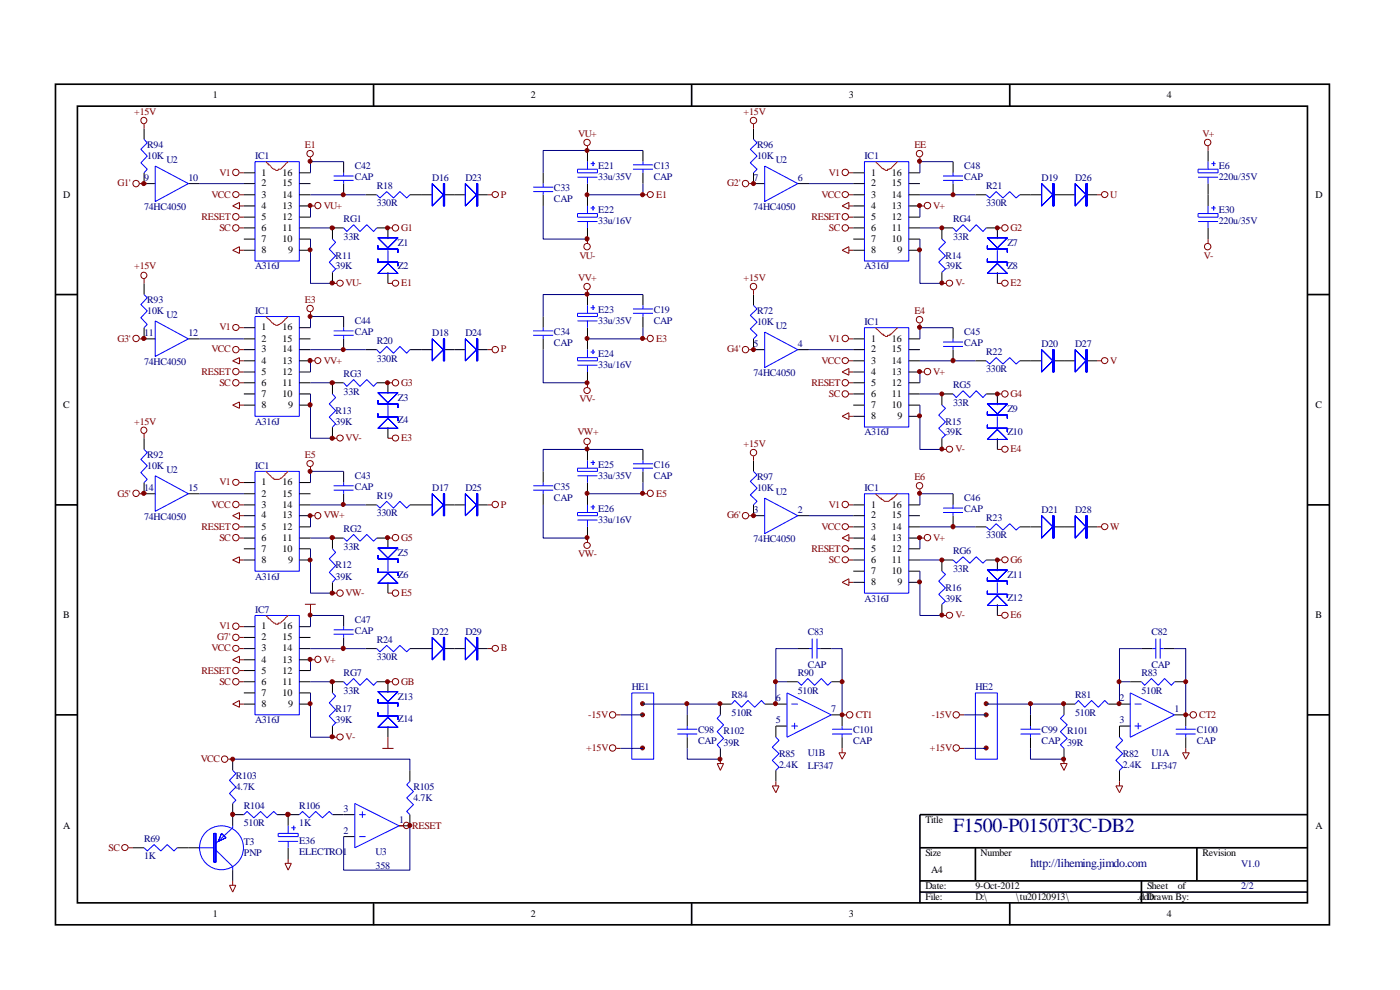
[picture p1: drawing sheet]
<svg xmlns="http://www.w3.org/2000/svg" width="297mm" height="210mm" viewBox="0 0 297 210" stroke-linecap="round" stroke-linejoin="round" font-family="sans-serif">
<g fill="none" stroke="#000" stroke-width=".35">
<path d="M11.8 17.9h270.2v178.3h-270.2zM79.2 17.9v4.6M146.7 17.9v4.6M214.2 17.9v4.6M16.4 22.5h261v169h-261zM11.8 62.5h4.6M277.5 62.5h4.6M11.8 107.1h4.6M277.5 107.1h4.6M11.8 151.6h4.6M277.5 151.6h4.6M195.2 179.8h82.3"/>
<path d="M206.9 179.8v7.1M253.9 179.8v7.1M277.5 172.8h-82.3v18.8M79.2 191.6v4.7M146.7 191.6v4.7M195.2 186.9h82.3M195.2 189.2h82.3M214.2 191.6v4.7M242.1 186.9v4.7"/>
</g>
<g fill="none" stroke="#00f" stroke-width=".21">
<path d="M30.6 29.5l.6 .8-1.3 1.4 1.3 1.4-1.3 1.4 1.3 1.4-.6 .8M32.9 35.2l7.1 3.7-7.1 3.9zM54.1 34.3h9.4v21.1h-9.4zM70.8 37.3h4.2M70.8 38.3h4.2M72.9 36.7v.6M72.9 38.3v.6M113.1 39.7h4.2M115.2 38.9v.8M122.5 35.9h4.2v.8h-4.2zM122.5 37.6h4.2M124.6 34.3v1.6"/>
<path d="M124.6 37.6v1.3M125.3 34.7h.9M125.8 34.3v.9M134.3 35.9h4.2M134.3 35h4.2M136.4 34.3v.7M136.4 35.9v.8M159.9 29.5l.7 .8-1.4 1.4 1.4 1.4-1.4 1.4 1.4 1.4-.7 .8M162.2 35.2l7 3.7-7 3.9zM183.4 34.3h9.4v21.1h-9.4zM200.1 37.3h4.2M200.1 38.3h4.2"/>
<path d="M202.2 36.7v.6M202.2 38.3v.6M254.2 35.9h4.2v.8h-4.2zM254.2 37.6h4.2M256.3 34.3v1.6M256.3 37.6v1.3M257 34.7h.9M257.5 34.3v.9M70.5 50.7l.7 .7-1.4 1.4 1.4 1.5-1.4 1.3 1.4 1.5-.7 .6M72.9 48.3l.7 .8 1.4-1.4 1.4 1.4 1.4-1.4 1.4 1.4 .7-.8M79.9 41.3l.7 .7 1.4-1.4 1.5 1.4 1.3-1.4 1.5 1.4 .7-.7M82.3 53.1v2.3"/>
<path d="M113.1 40.6h4.2M115.2 40.6v.7M122.5 45.3h4.2v.8h-4.2zM122.5 47h4.2M124.6 43.7v1.6M124.6 47v1.3M125.3 44.1h.9M125.8 43.7v.9M199.8 50.7l.8 .7-1.5 1.4 1.5 1.5-1.5 1.3 1.5 1.5-.8 .6M202.2 48.3l.7 .8 1.4-1.4 1.4 1.4 1.4-1.4 1.4 1.4 .7-.8M209.2 41.3l.8 .7 1.3-1.4 1.5 1.4 1.4-1.4 1.4 1.4 .7-.7M211.6 53.1v2.3"/>
<path d="M254.2 47h4.2M254.2 45.3h4.2v.8h-4.2zM256.3 43.7v1.6M256.3 47v1.3M257 44.1h.9M257.5 43.7v.9M30.6 62.5l.6 .7-1.3 1.4 1.3 1.4-1.3 1.4 1.3 1.4-.6 .7M32.9 68.1l7.1 3.8-7.1 3.7zM54.1 67.1h9.4v21.2h-9.4zM70.8 70.2h4.2M70.8 71.1h4.2M72.9 69.5v.7"/>
<path d="M72.9 71.1v.8M79.9 74.2l.7 .7 1.4-1.4 1.5 1.4 1.3-1.4 1.5 1.4 .7-.7M113.1 70.2h4.2M113.1 71.1h4.2M115.2 69.5v.7M115.2 71.1v.8M122.5 66.5h4.2v.6h-4.2zM122.5 75.9h4.2v.6h-4.2zM122.5 68.1h4.2M122.5 77.5h4.2M124.6 64.8v1.7M124.6 68.1v1.4"/>
<path d="M124.6 74.2v1.7M124.6 77.5v1.4M125.3 65.3h.9M125.3 74.7h.9M125.8 64.8v.9M125.8 74.2v.9M134.3 66.5h4.2M134.3 65.5h4.2M136.4 64.8v.7M136.4 66.5v.6M159.9 64.8l.7 .7-1.4 1.4 1.4 1.4-1.4 1.5 1.4 1.3-.7 .8M162.2 70.4l7 3.8-7 3.8z"/>
<path d="M183.4 69.5h9.4v21.1h-9.4zM200.1 72.6h4.2M200.1 73.5h4.2M202.2 71.9v.7M202.2 73.5v.7M209.2 76.5l.8 .7 1.3-1.3 1.5 1.3 1.4-1.3 1.4 1.3 .7-.7M30.6 95.3l.6 .7-1.3 1.5 1.3 1.3-1.3 1.4 1.3 1.5-.6 .7M54.1 100h9.4v21.2h-9.4zM70.5 83.6l.7 .7-1.4 1.4 1.4 1.4-1.4 1.4 1.4 1.4-.7 .7M72.9 81.2l.7 .8 1.4-1.5 1.4 1.5 1.4-1.5 1.4 1.5 .7-.8M82.3 85.9v2.4M122.5 99.3h4.2v.7h-4.2z"/>
<path d="M124.6 97.7v1.6M125.3 98.1h.9M125.8 97.7v.9M134.3 99.3h4.2M134.3 98.4h4.2M136.4 97.7v.7M136.4 99.3v.7M159.9 100l.7 .8-1.4 1.3 1.4 1.4-1.4 1.5 1.4 1.3-.7 .8M199.8 85.9l.8 .7-1.5 1.5 1.5 1.4-1.5 1.3 1.5 1.5-.8 .7M202.2 83.6l.7 .7 1.4-1.4 1.4 1.4 1.4-1.4 1.4 1.4 .7-.7M211.6 88.3v2.3M32.9 100.9l7.1 3.8-7.1 3.8z"/>
<path d="M70.5 116.4l.7 .8-1.4 1.3 1.4 1.5-1.4 1.4 1.4 1.4-.7 .7M70.8 103h4.2M70.8 104h4.2M72.9 114.1l.7 .7 1.4-1.4 1.4 1.4 1.4-1.4 1.4 1.4 .7-.7M72.9 102.4v.6M72.9 104v.7M79.9 107.1l.7 .7 1.4-1.5 1.5 1.5 1.3-1.5 1.5 1.5 .7-.7M82.3 118.8v2.4M113.1 103h4.2M113.1 104h4.2M115.2 102.4v.6M115.2 104v.7"/>
<path d="M122.5 108.7h4.2v.7h-4.2zM122.5 100.9h4.2M122.5 110.3h4.2M124.6 100.9v1.5M124.6 107.1v1.6M124.6 110.3v1.5M125.3 107.5h.9M125.8 107.1v.9M162.2 105.7l7 3.7-7 3.8zM183.4 104.7h9.4v21.1h-9.4zM200.1 107.8h4.2M200.1 108.7h4.2"/>
<path d="M202.2 118.8l.7 .7 1.4-1.4 1.4 1.4 1.4-1.4 1.4 1.4 .7-.7M202.2 107.1v.7M202.2 108.7v.7M209.2 111.8l.8 .6 1.3-1.3 1.5 1.3 1.4-1.3 1.4 1.3 .7-.6M54.1 130.6h9.4v21h-9.4zM70.8 133.6h4.2M70.8 134.5h4.2M72.9 132.9v.7M72.9 134.5v.7M79.9 137.6l.7 .7 1.4-1.4 1.5 1.4 1.3-1.4 1.5 1.4 .7-.7M171.6 137.6h.7M172.3 135.5v4.2"/>
<path d="M173.3 137.6h.7M173.3 135.5v4.2M199.8 121.2l.8 .6-1.5 1.5 1.5 1.4-1.5 1.4 1.5 1.4-.8 .7M211.6 123.5v2.3M244.5 137.6h.7M245.2 135.5v4.2M246.1 137.6h.8M246.1 135.5v4.2M70.5 147l.7 .7-1.4 1.4 1.4 1.4-1.4 1.4 1.4 1.4-.7 .7M72.9 144.6l.7 .8 1.4-1.5 1.4 1.5 1.4-1.5 1.4 1.5 .7-.8M82.3 149.4v2.2M134 147h4.7v14h-4.7z"/>
<path d="M143.7 154.7h4.2M143.7 155.7h4.2M145.8 154v.7M145.8 155.7v.7M152.8 151.6l-.7 .8 1.4 1.4-1.4 1.4 1.4 1.4-1.4 1.4 .7 .7M155.2 149.4l.7-.8 1.4 1.4 1.4-1.4 1.4 1.4 1.4-1.4 .7 .8M164.6 156.4l.7 .7-1.5 1.4 1.5 1.4-1.5 1.4 1.5 1.4-.7 .7M167 147l9.4 4.6-9.4 4.8zM167.9 149.4h1.3M167.9 154h1.3M168.6 153.3v1.4M169.2 144.6l.8 .8 1.4-1.5 1.4 1.5 1.4-1.5 1.4 1.5 .8-.8"/>
<path d="M176.5 154.7h4.3M176.5 155.7h4.3M178.6 154v.7M178.6 155.7v.7M206.9 147h4.7v14h-4.7zM216.5 154.7h4.2M216.5 155.7h4.2M218.6 154v.7M218.6 155.7v.7M225.7 151.6l-.7 .8 1.4 1.4-1.4 1.4 1.4 1.4-1.4 1.4 .7 .7M228.1 149.4l.7-.8 1.3 1.4 1.5-1.4 1.4 1.4 1.4-1.4 .7 .8M237.5 156.4l.7 .7-1.5 1.4 1.5 1.4-1.5 1.4 1.5 1.4-.7 .7"/>
<path d="M239.8 147l9.4 4.6-9.4 4.8zM240.7 149.4h1.4M240.7 154h1.4M241.5 153.3v1.4M242.1 144.6l.7 .8 1.5-1.5 1.4 1.5 1.4-1.5 1.4 1.5 .7-.8M249.4 154.7h4.3M249.4 155.7h4.3M251.5 154v.7M251.5 155.7v.7M30.6 179.8l.6 .7 1.5-1.3 1.4 1.3 1.4-1.3 1.4 1.3 .7-.7M42.1 179.8h3.3M49.4 163.4l.6 .7-1.3 1.4 1.3 1.5-1.3 1.3 1.3 1.5-.6 .6"/>
<path d="M49.4 175.2v.4l-3.6 3.3M51.7 172.8l.7-.7 1.4 1.4 1.5-1.4 1.3 1.4 1.5-1.4 .7 .7M59 176.8h4.2v.7h-4.2zM59 178.5h4.2M61.1 175.2v1.6M61.1 178.5v1.3M61.8 175.6h.9M62.3 175.2v.9M63.5 172.8l.7-.7 1.4 1.4 1.4-1.4 1.4 1.4 1.4-1.4 .7 .7M75.3 170.4l9.4 4.8-9.4 4.6zM76.2 177.5h1.4M76.2 172.8h1.4"/>
<path d="M76.9 172.1v1.4M87 165.8l-.7 .7 1.4 1.4-1.4 1.3 1.4 1.5-1.4 1.4 .7 .7M45.8 180.3l3.6 3.5v.8"/>
<circle cx="47" cy="179.8" r="4.7"/>
</g>
<g fill="none" stroke="#000" stroke-width=".21">
<path d="M30.6 36.7v2.2h2.3M30.6 27.3v2.2M40 38.9h2.3M51.7 36.7h2.4M51.7 38.9h2.4M63.5 36.7h2.4M63.5 38.9h2.4M72.9 34.3v2.4M72.9 38.9v2.4M115.2 36.7v2.2M124.6 31.9v2.4M124.6 38.9v4.8"/>
<path d="M136.4 31.9v2.4M136.4 36.7v2.2M159.9 36.7v2.2h2.3M159.9 27.3v2.2M169.2 38.9h2.4M181 36.7h2.4M181 38.9h2.4M192.8 36.7h2.4M192.8 38.9h2.4M202.2 34.3v2.4M202.2 38.9v2.4M256.3 31.9v2.4"/>
<path d="M256.3 38.9v4.8M51.7 41.3h2.4M51.7 43.7h2.4M51.7 46.1h2.4M51.7 48.3h2.4M51.7 50.7h2.4M51.7 53.1h2.4M63.5 41.3h2.4M63.5 43.7h2.4M63.5 46.1h2.4M63.5 48.3h2.4M63.5 50.7h2.4"/>
<path d="M63.5 53.1h2.4M70.5 57.7v2.4M72.9 48.3h-2.4v2.4M77.6 41.3h2.3M79.9 48.3h2.4v2.4M82.3 57.7v2.4M87 41.3h4.7M94.1 41.3h4.6M101.1 41.3h2.4M115.2 41.3v2.4M124.6 48.3v2.4M181 41.3h2.4"/>
<path d="M181 43.7h2.4M181 46.1h2.4M181 48.3h2.4M181 50.7h2.4M181 53.1h2.4M192.8 41.3h2.4M192.8 43.7h2.4M192.8 46.1h2.4M192.8 48.3h2.4M192.8 50.7h2.4M192.8 53.1h2.4M199.8 57.7v2.4"/>
<path d="M202.2 48.3h-2.4v2.4M206.9 41.3h2.3M209.2 48.3h2.4v2.4M211.6 57.7v2.4M216.3 41.3h4.7M223.4 41.3h4.7M230.4 41.3h2.3M256.3 48.3v2.4M30.6 69.5v2.4h2.3M30.6 60.1v2.4M40 71.9h2.3M51.7 69.5h2.4"/>
<path d="M51.7 71.9h2.4M51.7 74.2h2.4M51.7 76.5h2.4M51.7 78.9h2.4M63.5 69.5h2.4M63.5 71.9h2.4M63.5 74.2h2.4M63.5 76.5h2.4M63.5 78.9h2.4M72.9 67.1v2.4M72.9 71.9v2.3M77.6 74.2h2.3"/>
<path d="M87 74.2h4.7M94.1 74.2h4.6M101.1 74.2h2.4M115.2 67.1v2.4M115.2 71.9v2.3M124.6 62.5v2.3M124.6 69.5v4.7M124.6 78.9v2.3M136.4 62.5v2.3M136.4 67.1v2.4M159.9 71.9v2.3h2.3M159.9 62.5v2.3"/>
<path d="M169.2 74.2h2.4M181 71.9h2.4M181 74.2h2.4M181 76.5h2.4M181 78.9h2.4M192.8 71.9h2.4M192.8 74.2h2.4M192.8 76.5h2.4M192.8 78.9h2.4M202.2 69.5v2.4M202.2 74.2v2.3M206.9 76.5h2.3"/>
<path d="M216.3 76.5h4.7M223.4 76.5h4.7M230.4 76.5h2.3M30.6 93v2.3M51.7 81.2h2.4M51.7 83.6h2.4M51.7 85.9h2.4M63.5 81.2h2.4M63.5 83.6h2.4M63.5 85.9h2.4M70.5 90.6v2.4M72.9 81.2h-2.4v2.4"/>
<path d="M72.9 100v2.4M79.9 81.2h2.4v2.4M82.3 90.6v2.4M115.2 100v2.4M124.6 95.3v2.4M136.4 95.3v2.4M136.4 100v2.4M159.9 97.7v2.3M181 81.2h2.4M181 83.6h2.4M181 85.9h2.4M181 88.3h2.4"/>
<path d="M192.8 81.2h2.4M192.8 83.6h2.4M192.8 85.9h2.4M192.8 88.3h2.4M199.8 93v2.3M202.2 83.6h-2.4v2.3M209.2 83.6h2.4v2.3M211.6 93v2.3M30.6 102.4v2.3h2.3M40 104.7h2.3M51.7 102.4h2.4M51.7 104.7h2.4"/>
<path d="M51.7 107.1h2.4M51.7 109.4h2.4M51.7 111.8h2.4M51.7 114.1h2.4M51.7 116.4h2.4M51.7 118.8h2.4M63.5 102.4h2.4M63.5 104.7h2.4M63.5 107.1h2.4M63.5 109.4h2.4M63.5 111.8h2.4M63.5 114.1h2.4"/>
<path d="M63.5 116.4h2.4M63.5 118.8h2.4M72.9 114.1h-2.4v2.3M72.9 104.7v2.4M77.6 107.1h2.3M79.9 114.1h2.4v2.3M87 107.1h4.7M94.1 107.1h4.6M101.1 107.1h2.4M115.2 104.7v2.4M124.6 102.4v4.7M124.6 111.8v2.3"/>
<path d="M159.9 107.1v2.3h2.3M169.2 109.4h2.4M181 107.1h2.4M181 109.4h2.4M181 111.8h2.4M181 114.1h2.4M181 116.4h2.4M181 118.8h2.4M192.8 107.1h2.4M192.8 109.4h2.4M192.8 111.8h2.4M192.8 114.1h2.4"/>
<path d="M192.8 116.4h2.4M192.8 118.8h2.4M202.2 118.8h-2.4v2.4M202.2 104.7v2.4M202.2 109.4v2.4M206.9 111.8h2.3M209.2 118.8h2.4v2.4M216.3 111.8h4.7M223.4 111.8h4.7M230.4 111.8h2.3M51.7 132.9h2.4M51.7 135.2h2.4"/>
<path d="M51.7 137.6h2.4M51.7 140h2.4M63.5 132.9h2.4M63.5 135.2h2.4M63.5 137.6h2.4M63.5 140h2.4M70.5 123.5v2.3M72.9 130.6v2.3M72.9 135.2v2.4M77.6 137.6h2.3M82.3 123.5v2.3M87 137.6h4.7"/>
<path d="M94.1 137.6h4.6M101.1 137.6h2.4M169.2 137.6h2.4M174 137.6h2.4M181 121.2h2.4M181 123.5h2.4M192.8 121.2h2.4M192.8 123.5h2.4M199.8 128.2v2.4M211.6 128.2v2.4M242.1 137.6h2.4M246.9 137.6h2.3"/>
<path d="M51.7 142.2h2.4M51.7 144.6h2.4M51.7 147h2.4M51.7 149.4h2.4M63.5 142.2h2.4M63.5 144.6h2.4M63.5 147h2.4M63.5 149.4h2.4M70.5 154v2.4M72.9 144.6h-2.4v2.4M79.9 144.6h2.4v2.4M82.3 154v2.4"/>
<path d="M145.8 151.6v2.4M145.8 156.4v2.3M152.8 158.7v2.3M155.2 149.4h-2.4v2.2M162.2 149.4h4.8M167 144.6h2.2M167 154h-2.4v2.4M176.4 144.6h2.2M176.4 151.6h2.2v2.4M178.6 156.4v2.3M218.6 151.6v2.4M218.6 156.4v2.3"/>
<path d="M225.7 158.7v2.3M228.1 149.4h-2.4v2.2M235.1 149.4h4.7M239.8 144.6h2.3M239.8 154h-2.3v2.4M249.2 144.6h2.3M249.2 151.6h2.3v2.4M251.5 156.4v2.3M28.2 179.8h2.4M37.6 179.8h4.7M49.4 172.8h2.3M49.4 161v2.4"/>
<path d="M49.4 170.4v4.8M58.8 172.8h4.7M61.1 172.8v2.4M61.1 179.8v2.4M70.5 172.8h4.8M72.9 177.5h2.4M87 172.8v2.4h-2.3M87 163.4v2.4M164.6 163.4v2.4M237.5 163.4v2.4M49.4 184.6v2.3"/>
</g>
<path d="M56.4 34.3l.5 .4v.3h.2l.3 .2a1.09 1.09 0 0 0 .9 .7l.2 .3h.5v-.3a1.81 1.81 0 0 0 1.6-1.2l.5-.4M185.8 34.3l1.3 1.4h.3v.2h.2l.3 .3h.4v-.3h.5v-.2h.3l1.3-1.4M56.4 67.1l1.4 1.5h.3v.2l.4 .2h.5v-.2l.7-.2 .8-.8v-.2l.6-.5M185.8 69.5l1.3 1.4h.3v.2h.2l.3 .3h.4v-.3h.5v-.2h.3l1.3-1.4M56.4 100l1.4 1.4h.3v.3a2.08 2.08 0 0 0 2.1-.8l.3-.1v-.3l.6-.5M185.8 104.7l.9 1h.2v.2h.2a1.33 1.33 0 0 0 2 0h.1v-.2h.3l.9-1M56.4 130.6l.5 .4v.2h.2l1.4 1.2h.5v-.2h.5l1.6-1.6" fill="none" stroke="#f00" stroke-width=".21"/>
<g fill="none" stroke="#800000" stroke-width=".21">
<path d="M29.6 38.9h1M30.6 26.3v1M50.8 36.7h.9M65.9 33.4v.9M124.6 31v.9M158.9 38.9h1M159.9 26.3v1M180.1 36.7h.9M195.2 33.4v.9M256.3 31v.9M30.6 59.2v.9M49.4 43.7l1.4-.8v1.5z"/>
<path d="M49.4 53.1l1.4-.8v1.5zM50.8 48.3h.9M50.8 46.1h.9M50.8 41.3h.9M50.8 43.7h.9M50.8 53.1h.9M65.9 43.7h.9M82.3 48.3h.9M103.5 41.3h.9M124.6 50.7v.9M136.4 41.3h.9M178.6 43.7l1.5-.8v1.5z"/>
<path d="M178.6 53.1l1.5-.8v1.5zM180.1 48.3h.9M180.1 46.1h.9M180.1 41.3h.9M180.1 43.7h.9M180.1 53.1h.9M195.2 43.7h.9M211.6 48.3h.9M232.7 41.3h1M256.3 50.7v.9M29.6 71.9h1M49.4 76.5l1.4-.6v1.3z"/>
<path d="M50.8 78.9h.9M50.8 74.2h.9M50.8 69.5h.9M50.8 76.5h.9M65.9 66.2v.9M65.9 76.5h.9M70.5 60.1h1M82.3 60.1h.9M103.5 74.2h.9M124.6 61.6v.9M136.4 71.9h.9M158.9 74.2h1"/>
<path d="M159.9 61.6v.9M178.6 78.9l1.5-.8v1.5zM180.1 78.9h.9M180.1 76.5h.9M180.1 71.9h.9M195.2 78.9h.9M195.2 68.6v.9M199.8 60.1h.9M211.6 60.1h.9M232.7 76.5h1M30.6 92v1M49.4 85.9l1.4-.6v1.3z"/>
<path d="M50.8 81.2h.9M50.8 85.9h.9M65.9 99.1v.9M70.5 93h1M82.3 81.2h.9M82.3 93h.9M124.6 81.2v1M124.6 94.4v.9M159.9 96.8v.9M178.6 88.3l1.5-.8v1.5zM180.1 81.2h.9M180.1 83.6h.9"/>
<path d="M180.1 88.3h.9M199.8 95.3h.9M211.6 83.6h.9M211.6 95.3h.9M29.6 104.7h1M49.4 109.4l1.4-.7v1.5zM49.4 118.8l1.4-.7v1.4zM50.8 114.1h.9M50.8 111.8h.9M50.8 107.1h.9M50.8 102.4h.9M50.8 109.4h.9"/>
<path d="M50.8 118.8h.9M65.9 109.4h.9M82.3 114.1h.9M103.5 107.1h.9M124.6 114.1v1M136.4 104.7h.9M158.9 109.4h1M178.6 114.1l1.5-.7v1.4zM180.1 114.1h.9M180.1 111.8h.9M180.1 107.1h.9M180.1 118.8h.9"/>
<path d="M180.1 116.4h.9M195.2 114.1h.9M195.2 103.8v.9M211.6 118.8h.9M232.7 111.8h1M49.4 140l1.4-.8v1.4zM50.8 137.6h.9M50.8 132.9h.9M50.8 140h.9M50.8 135.2h.9M64.7 128.2h2.3M65.9 128.2v2.4"/>
<path d="M65.9 140h.9M70.5 125.8h1M82.3 125.8h.9M103.5 137.6h.9M178.6 123.5l1.5-.7v1.4zM180.1 123.5h.9M199.8 130.6h.9M211.6 130.6h.9M49.4 149.4l1.4-.8v1.4zM50.8 144.6h.9M50.8 142.2h.9M50.8 149.4h.9"/>
<path d="M70.5 156.4h1M81.1 158.7h2.4M82.3 144.6h.9M82.3 156.4v2.3M130.7 158.7h1M130.7 151.6h1M178 159.7h1.4l-.8 1.3zM178.6 151.6h1M178.6 158.7v1M203.6 158.7h1M203.6 151.6h1M250.9 159.7h1.4l-.8 1.3z"/>
<path d="M251.5 151.6h1M251.5 158.7v1M27.3 179.8h.9M48.4 161h1M84.7 175.2h.9M152.1 162h1.4l-.7 1.4zM152.8 161v1M163.8 166.7h1.5l-.7 1.4zM164.6 165.8v.9M225 162h1.4l-.7 1.4zM225.7 161v1M236.7 166.7h1.5l-.7 1.4z"/>
<path d="M237.5 165.8v.9M48.7 187.8h1.3l-.6 1.4zM49.4 186.9v.9M60.5 183.1h1.3l-.7 1.5zM61.1 182.2v.9"/>
<circle cx="28.9" cy="38.9" r=".68"/>
<circle cx="30.5" cy="25.5" r=".66"/>
<circle cx="50" cy="36.6" r=".68"/>
<circle cx="65.8" cy="32.6" r=".68"/>
<circle cx="124.5" cy="30.2" r=".68"/>
<circle cx="158.2" cy="38.9" r=".68"/>
<circle cx="159.8" cy="25.6" r=".68"/>
<circle cx="179.3" cy="36.6" r=".68"/>
<circle cx="195.1" cy="32.6" r=".68"/>
<circle cx="256.2" cy="30.2" r=".68"/>
<circle cx="30.5" cy="58.4" r=".66"/>
<circle cx="50" cy="48.3" r=".68"/>
<circle cx="50" cy="46" r=".68"/>
<circle cx="50.1" cy="41.3" r=".66"/>
<circle cx="67.4" cy="43.6" r=".66"/>
<circle cx="83.9" cy="48.3" r=".68"/>
<circle cx="105.1" cy="41.3" r=".66"/>
<circle cx="124.5" cy="52.3" r=".68"/>
<circle cx="138" cy="41.3" r=".64"/>
<circle cx="179.3" cy="46" r=".68"/>
<circle cx="179.3" cy="48.3" r=".68"/>
<circle cx="179.3" cy="41.3" r=".66"/>
<circle cx="196.8" cy="43.6" r=".68"/>
<circle cx="213.2" cy="48.3" r=".68"/>
<circle cx="234.4" cy="41.3" r=".66"/>
<circle cx="256.2" cy="52.3" r=".68"/>
<circle cx="28.9" cy="71.8" r=".68"/>
<circle cx="50" cy="78.8" r=".68"/>
<circle cx="50" cy="74.2" r=".68"/>
<circle cx="50.1" cy="69.5" r=".66"/>
<circle cx="65.8" cy="65.4" r=".68"/>
<circle cx="67.4" cy="76.5" r=".64"/>
<circle cx="72.2" cy="60.1" r=".66"/>
<circle cx="83.9" cy="60.1" r=".66"/>
<circle cx="105.1" cy="74.2" r=".68"/>
<circle cx="124.5" cy="60.8" r=".68"/>
<circle cx="137.9" cy="71.8" r=".66"/>
<circle cx="158.2" cy="74.2" r=".68"/>
<circle cx="159.8" cy="60.8" r=".68"/>
<circle cx="179.3" cy="71.8" r=".68"/>
<circle cx="179.3" cy="76.5" r=".66"/>
<circle cx="195.1" cy="67.8" r=".68"/>
<circle cx="196.8" cy="78.8" r=".68"/>
<circle cx="201.4" cy="60.1" r=".66"/>
<circle cx="213.2" cy="60.1" r=".66"/>
<circle cx="234.4" cy="76.5" r=".66"/>
<circle cx="30.5" cy="91.2" r=".66"/>
<circle cx="50" cy="81.2" r=".68"/>
<circle cx="65.8" cy="98.3" r=".66"/>
<circle cx="72.2" cy="92.9" r=".66"/>
<circle cx="83.9" cy="81.2" r=".68"/>
<circle cx="83.9" cy="92.9" r=".66"/>
<circle cx="124.5" cy="93.6" r=".68"/>
<circle cx="124.6" cy="82.8" r=".66"/>
<circle cx="159.8" cy="96" r=".68"/>
<circle cx="179.3" cy="81.2" r=".68"/>
<circle cx="179.3" cy="83.6" r=".68"/>
<circle cx="201.4" cy="95.3" r=".66"/>
<circle cx="213.2" cy="83.6" r=".68"/>
<circle cx="213.2" cy="95.3" r=".66"/>
<circle cx="28.9" cy="104.6" r=".68"/>
<circle cx="50" cy="107" r=".68"/>
<circle cx="50" cy="114" r=".68"/>
<circle cx="50.1" cy="102.3" r=".66"/>
<circle cx="50.1" cy="111.7" r=".66"/>
<circle cx="67.4" cy="109.4" r=".66"/>
<circle cx="83.9" cy="114" r=".68"/>
<circle cx="105.1" cy="107" r=".68"/>
<circle cx="124.6" cy="115.7" r=".66"/>
<circle cx="137.9" cy="104.6" r=".66"/>
<circle cx="158.2" cy="109.4" r=".68"/>
<circle cx="179.3" cy="107" r=".68"/>
<circle cx="179.3" cy="116.4" r=".68"/>
<circle cx="179.3" cy="118.7" r=".66"/>
<circle cx="179.3" cy="111.7" r=".66"/>
<circle cx="195.1" cy="103" r=".68"/>
<circle cx="196.8" cy="114" r=".68"/>
<circle cx="213.2" cy="118.7" r=".66"/>
<circle cx="234.4" cy="111.7" r=".66"/>
<circle cx="50" cy="132.8" r=".68"/>
<circle cx="50" cy="135.2" r=".68"/>
<circle cx="50.1" cy="137.5" r=".66"/>
<circle cx="67.4" cy="139.8" r=".66"/>
<circle cx="72.1" cy="125.8" r=".68"/>
<circle cx="83.9" cy="125.8" r=".68"/>
<circle cx="105.1" cy="137.5" r=".66"/>
<circle cx="201.4" cy="130.5" r=".66"/>
<circle cx="213.2" cy="130.5" r=".66"/>
<circle cx="50" cy="142.2" r=".68"/>
<circle cx="50" cy="144.6" r=".68"/>
<circle cx="72.2" cy="156.3" r=".66"/>
<circle cx="83.9" cy="144.6" r=".68"/>
<circle cx="130" cy="151.6" r=".68"/>
<circle cx="130" cy="158.7" r=".68"/>
<circle cx="180.2" cy="151.6" r=".68"/>
<circle cx="202.9" cy="151.6" r=".68"/>
<circle cx="202.9" cy="158.7" r=".68"/>
<circle cx="253.1" cy="151.6" r=".68"/>
<circle cx="26.5" cy="179.8" r=".66"/>
<circle cx="47.7" cy="161" r=".68"/>
<circle cx="86.2" cy="175.1" r=".66"/>
</g>
<g fill="none" stroke="#000080" stroke-width=".21">
<path d="M42.3 38.9h9.4M72.9 34.3h-7v2.4M136.4 31.9h-21.2v4.8M136.4 38.9v2.4h-11.8M171.6 38.9h9.4M202.2 34.3h-7v2.4M65.9 50.7v9.4h4.6M65.9 41.3h11.7M65.9 48.3h4.6M65.9 43.7v2.4M115.2 43.7v7h9.4M195.2 50.7v9.4h4.6"/>
<path d="M195.2 41.3h11.7M195.2 48.3h4.6M195.2 43.7v2.4M42.3 71.9h9.4M65.9 76.5v2.4M65.9 74.2h11.7M72.9 67.1h-7v2.4M115.2 74.2v7h9.4M136.4 62.5h-21.2v4.6M136.4 69.5v2.4h-11.8M171.6 74.2h9.4M195.2 78.9v2.3"/>
<path d="M195.2 76.5h11.7M202.2 69.5h-7v2.4M65.9 83.6v9.4h4.6M65.9 81.2h4.6M72.9 100h-7v2.4M136.4 95.3h-21.2v4.7M195.2 85.9v9.4h4.6M195.2 83.6h4.6M42.3 104.7h9.4M65.9 116.4v9.4h4.6M65.9 109.4v2.4M65.9 107.1h11.7"/>
<path d="M65.9 114.1h4.6M115.2 107.1v7h9.4M136.4 102.4v2.3h-11.8M171.6 109.4h9.4M195.2 114.1v2.3M195.2 111.8h11.7M195.2 118.8h4.6M202.2 104.7h-7v2.4M65.9 140v2.2M65.9 137.6h11.7M72.9 130.6h-7v2.3M169.2 137.6h-4.6v11.8"/>
<path d="M176.4 137.6h2.2v14M195.2 121.2v9.4h4.6M242.1 137.6h-4.6v11.8M249.2 137.6h2.3v14M65.9 147v9.4h4.6M65.9 144.6h4.6M131.7 151.6h4.7M131.7 158.7h4.7M136.4 149.4h16.4M145.8 158.7v2.3h7M145.8 149.4v2.2M164.6 144.6h2.4"/>
<path d="M204.6 151.6h4.6M204.6 158.7h4.6M209.2 149.4h16.5M218.6 158.7v2.3h7.1M218.6 149.4v2.2M237.5 144.6h2.3M49.4 161h37.6v2.4M87 175.2v9.4h-14.1v-7.1"/>
</g>
<path d="M80.2 54.9v.7h4.2v.8v-.8h-4.2zM80.2 54.9v.7h4.2v.8v-.8h-4.2z" fill="#00f" stroke="#00f" stroke-width=".21"/>
<g fill="#00f" stroke="#00f" stroke-width=".21">
<path d="M80.2 58l2.1-2.1 2.1 2.1zM80.2 58l2.1-2.1 2.1 2.1z" fill-rule="evenodd"/>
<path d="M80.2 52.2v.6h4.2v.7v-.7h-4.2zM80.2 52.2v.6h4.2v.7v-.7h-4.2z" fill-rule="evenodd"/>
<path d="M80.2 50.5h4.2l-2.1 2.1zM80.2 50.5h4.2l-2.1 2.1z" fill-rule="evenodd"/>
<path d="M94.1 38.9v4.8h.2v-4.8zM94.1 38.9v4.8h.2v-4.8z" fill-rule="evenodd"/>
<path d="M91.7 38.9l2.4 2.4-2.4 2.4zM91.7 38.9l2.4 2.4-2.4 2.4z" fill-rule="evenodd"/>
<path d="M101.1 38.9v4.8h.2v-4.8zM101.1 38.9v4.8h.2v-4.8z" fill-rule="evenodd"/>
<path d="M98.7 38.9l2.4 2.4-2.4 2.4zM98.7 38.9l2.4 2.4-2.4 2.4z" fill-rule="evenodd"/>
<path d="M80.2 87.8v.7h4.2v.7v-.7h-4.2zM80.2 87.8v.7h4.2v.7v-.7h-4.2z" fill-rule="evenodd"/>
<path d="M80.2 90.8l2.1-2.1 2.1 2.1zM80.2 90.8l2.1-2.1 2.1 2.1z" fill-rule="evenodd"/>
<path d="M80.2 85v.7h4.2v.7v-.7h-4.2zM80.2 85v.7h4.2v.7v-.7h-4.2z" fill-rule="evenodd"/>
<path d="M80.2 83.3h4.2l-2.1 2.1zM80.2 83.3h4.2l-2.1 2.1z" fill-rule="evenodd"/>
<path d="M94.1 71.9v4.6h.2v-4.6zM94.1 71.9v4.6h.2v-4.6z" fill-rule="evenodd"/>
<path d="M91.7 71.9l2.4 2.3-2.4 2.3zM91.7 71.9l2.4 2.3-2.4 2.3z" fill-rule="evenodd"/>
<path d="M101.1 71.9v4.6h.2v-4.6zM101.1 71.9v4.6h.2v-4.6z" fill-rule="evenodd"/>
<path d="M98.7 71.9l2.4 2.3-2.4 2.3zM98.7 71.9l2.4 2.3-2.4 2.3z" fill-rule="evenodd"/>
<path d="M80.2 120.6v.8h4.2v.7v-.7h-4.2zM80.2 120.6v.8h4.2v.7v-.7h-4.2z" fill-rule="evenodd"/>
<path d="M80.2 123.7l2.1-2.1 2.1 2.1zM80.2 123.7l2.1-2.1 2.1 2.1z" fill-rule="evenodd"/>
<path d="M80.2 117.9v.6h4.2v.8v-.8h-4.2zM80.2 117.9v.6h4.2v.8v-.8h-4.2z" fill-rule="evenodd"/>
<path d="M80.2 116.2h4.2l-2.1 2.2zM80.2 116.2h4.2l-2.1 2.2z" fill-rule="evenodd"/>
<path d="M94.1 104.7v4.7h.2v-4.7zM94.1 104.7v4.7h.2v-4.7z" fill-rule="evenodd"/>
<path d="M91.7 104.7l2.4 2.4-2.4 2.3zM91.7 104.7l2.4 2.4-2.4 2.3z" fill-rule="evenodd"/>
<path d="M101.1 104.7v4.7h.2v-4.7zM101.1 104.7v4.7h.2v-4.7z" fill-rule="evenodd"/>
<path d="M98.7 104.7l2.4 2.4-2.4 2.3zM98.7 104.7l2.4 2.4-2.4 2.3z" fill-rule="evenodd"/>
<path d="M80.2 151.2v.7h4.2v.7v-.7h-4.2zM80.2 151.2v.7h4.2v.7v-.7h-4.2z" fill-rule="evenodd"/>
<path d="M80.2 154.3l2.1-2.2 2.1 2.2zM80.2 154.3l2.1-2.2 2.1 2.2z" fill-rule="evenodd"/>
<path d="M80.2 148.4v.7h4.2v.7v-.7h-4.2zM80.2 148.4v.7h4.2v.7v-.7h-4.2z" fill-rule="evenodd"/>
<path d="M80.2 146.7h4.2l-2.1 2.1zM80.2 146.7h4.2l-2.1 2.1z" fill-rule="evenodd"/>
<path d="M94.1 135.2v4.8h.2v-4.8zM94.1 135.2v4.8h.2v-4.8z" fill-rule="evenodd"/>
<path d="M91.7 135.2l2.4 2.4-2.4 2.4zM91.7 135.2l2.4 2.4-2.4 2.4z" fill-rule="evenodd"/>
<path d="M101.1 135.2v4.8h.2v-4.8zM101.1 135.2v4.8h.2v-4.8z" fill-rule="evenodd"/>
<path d="M98.7 135.2l2.4 2.4-2.4 2.4zM98.7 135.2l2.4 2.4-2.4 2.4z" fill-rule="evenodd"/>
<path d="M209.5 54.9v.7h4.2v.8v-.8h-4.2zM209.5 54.9v.7h4.2v.8v-.8h-4.2z" fill-rule="evenodd"/>
<path d="M209.5 58l2.1-2.1 2.1 2.1zM209.5 58l2.1-2.1 2.1 2.1z" fill-rule="evenodd"/>
<path d="M209.5 52.2v.6h4.2v.7v-.7h-4.2zM209.5 52.2v.6h4.2v.7v-.7h-4.2z" fill-rule="evenodd"/>
<path d="M209.5 50.5h4.2l-2.1 2.1zM209.5 50.5h4.2l-2.1 2.1z" fill-rule="evenodd"/>
<path d="M223.4 38.9v4.8h.2v-4.8zM223.4 38.9v4.8h.2v-4.8z" fill-rule="evenodd"/>
<path d="M221 38.9l2.4 2.4-2.4 2.4zM221 38.9l2.4 2.4-2.4 2.4z" fill-rule="evenodd"/>
<path d="M230.4 38.9v4.8h.2v-4.8zM230.4 38.9v4.8h.2v-4.8z" fill-rule="evenodd"/>
<path d="M228.1 38.9l2.3 2.4-2.3 2.4zM228.1 38.9l2.3 2.4-2.3 2.4z" fill-rule="evenodd"/>
<path d="M209.5 90.2v.6h4.2v.8v-.8h-4.2zM209.5 90.2v.6h4.2v.8v-.8h-4.2z" fill-rule="evenodd"/>
<path d="M209.5 93.2l2.1-2.1 2.1 2.1zM209.5 93.2l2.1-2.1 2.1 2.1z" fill-rule="evenodd"/>
<path d="M209.5 87.4v.7h4.2v.6v-.6h-4.2zM209.5 87.4v.7h4.2v.6v-.6h-4.2z" fill-rule="evenodd"/>
<path d="M209.5 85.7h4.2l-2.1 2.1zM209.5 85.7h4.2l-2.1 2.1z" fill-rule="evenodd"/>
<path d="M223.4 74.2v4.7h.2v-4.7zM223.4 74.2v4.7h.2v-4.7z" fill-rule="evenodd"/>
<path d="M221 74.2l2.4 2.3-2.4 2.4zM221 74.2l2.4 2.3-2.4 2.4z" fill-rule="evenodd"/>
<path d="M230.4 74.2v4.7h.2v-4.7zM230.4 74.2v4.7h.2v-4.7z" fill-rule="evenodd"/>
<path d="M228.1 74.2l2.3 2.3-2.3 2.4zM228.1 74.2l2.3 2.3-2.3 2.4z" fill-rule="evenodd"/>
<path d="M209.5 125.4v.7h4.2v.6v-.6h-4.2zM209.5 125.4v.7h4.2v.6v-.6h-4.2z" fill-rule="evenodd"/>
<path d="M209.5 128.4l2.1-2.1 2.1 2.1zM209.5 128.4l2.1-2.1 2.1 2.1z" fill-rule="evenodd"/>
<path d="M209.5 122.6v.7h4.2v.7v-.7h-4.2zM209.5 122.6v.7h4.2v.7v-.7h-4.2z" fill-rule="evenodd"/>
<path d="M209.5 120.9h4.2l-2.1 2.1zM209.5 120.9h4.2l-2.1 2.1z" fill-rule="evenodd"/>
<path d="M223.4 109.4v4.7h.2v-4.7zM223.4 109.4v4.7h.2v-4.7z" fill-rule="evenodd"/>
<path d="M221 109.4l2.4 2.4-2.4 2.3zM221 109.4l2.4 2.4-2.4 2.3z" fill-rule="evenodd"/>
<path d="M230.4 109.4v4.7h.2v-4.7zM230.4 109.4v4.7h.2v-4.7z" fill-rule="evenodd"/>
<path d="M228.1 109.4l2.3 2.4-2.3 2.3zM228.1 109.4l2.3 2.4-2.3 2.3z" fill-rule="evenodd"/>
<path d="M45.4 176.8v6.1h.4v-6.1zM45.4 176.8v6.1h.4v-6.1z" fill-rule="evenodd"/>
<path d="M47 176.8l.9 .9-1.6 .8zM47 176.8l.9 .9-1.6 .8z" fill-rule="evenodd"/>
</g>
<g fill="#800000" stroke="#800000" stroke-width=".21">
<circle cx="136.3" cy="149.3" r=".42"/>
<circle cx="136.3" cy="151.6" r=".42"/>
<circle cx="136.3" cy="158.7" r=".42"/>
<circle cx="152.7" cy="149.3" r=".42"/>
<circle cx="152.7" cy="161" r=".42"/>
<circle cx="145.7" cy="149.3" r=".42"/>
<circle cx="178.6" cy="151.6" r=".42"/>
<circle cx="178.6" cy="144.6" r=".42"/>
<circle cx="164.5" cy="149.3" r=".42"/>
<circle cx="164.5" cy="144.6" r=".42"/>
<circle cx="209.2" cy="149.3" r=".42"/>
<circle cx="209.2" cy="151.6" r=".42"/>
<circle cx="209.2" cy="158.7" r=".42"/>
<circle cx="237.4" cy="149.3" r=".42"/>
<circle cx="251.5" cy="144.6" r=".42"/>
<circle cx="225.6" cy="149.3" r=".42"/>
<circle cx="225.6" cy="161" r=".42"/>
<circle cx="218.6" cy="149.3" r=".42"/>
<circle cx="237.4" cy="144.6" r=".42"/>
<circle cx="251.5" cy="151.6" r=".42"/>
<circle cx="124.5" cy="41.3" r=".42"/>
<circle cx="124.5" cy="50.7" r=".45"/>
<circle cx="136.3" cy="41.3" r=".42"/>
<circle cx="124.5" cy="31.9" r=".42"/>
<circle cx="124.5" cy="71.8" r=".42"/>
<circle cx="124.5" cy="104.6" r=".42"/>
<circle cx="124.5" cy="62.4" r=".42"/>
<circle cx="124.5" cy="81.2" r=".42"/>
<circle cx="124.5" cy="114" r=".42"/>
<circle cx="124.5" cy="95.2" r=".42"/>
<circle cx="136.3" cy="104.6" r=".42"/>
<circle cx="136.3" cy="71.8" r=".42"/>
<circle cx="87" cy="175.1" r=".42"/>
<circle cx="49.4" cy="161" r=".42"/>
<circle cx="49.3" cy="172.8" r=".45"/>
<circle cx="61.1" cy="172.8" r=".48"/>
<circle cx="65.8" cy="139.9" r=".42"/>
<circle cx="65.8" cy="130.5" r=".42"/>
<circle cx="65.8" cy="149.3" r=".42"/>
<circle cx="82.2" cy="144.6" r=".42"/>
<circle cx="70.5" cy="144.6" r=".45"/>
<circle cx="70.5" cy="156.3" r=".45"/>
<circle cx="72.8" cy="137.5" r=".45"/>
<circle cx="65.8" cy="43.6" r=".42"/>
<circle cx="65.8" cy="34.2" r=".42"/>
<circle cx="65.8" cy="53" r=".42"/>
<circle cx="82.2" cy="48.3" r=".42"/>
<circle cx="70.5" cy="48.3" r=".45"/>
<circle cx="30.5" cy="38.9" r=".45"/>
<circle cx="70.5" cy="60" r=".45"/>
<circle cx="72.8" cy="41.3" r=".42"/>
<circle cx="65.8" cy="76.5" r=".45"/>
<circle cx="65.8" cy="67.1" r=".42"/>
<circle cx="65.8" cy="85.9" r=".45"/>
<circle cx="82.2" cy="81.2" r=".42"/>
<circle cx="70.5" cy="81.2" r=".45"/>
<circle cx="30.5" cy="71.8" r=".45"/>
<circle cx="70.5" cy="93" r=".45"/>
<circle cx="72.8" cy="74.2" r=".42"/>
<circle cx="65.8" cy="109.4" r=".42"/>
<circle cx="65.8" cy="100" r=".42"/>
<circle cx="65.8" cy="118.8" r=".42"/>
<circle cx="82.2" cy="114" r=".42"/>
<circle cx="70.5" cy="114" r=".45"/>
<circle cx="30.5" cy="104.6" r=".45"/>
<circle cx="70.5" cy="125.8" r=".45"/>
<circle cx="72.8" cy="107" r=".42"/>
<circle cx="195.1" cy="53" r=".42"/>
<circle cx="195.1" cy="43.6" r=".42"/>
<circle cx="211.6" cy="48.3" r=".42"/>
<circle cx="199.8" cy="48.3" r=".42"/>
<circle cx="159.9" cy="38.9" r=".42"/>
<circle cx="195.1" cy="34.2" r=".42"/>
<circle cx="199.8" cy="60" r=".42"/>
<circle cx="202.2" cy="41.3" r=".42"/>
<circle cx="195.1" cy="88.2" r=".42"/>
<circle cx="195.1" cy="78.8" r=".42"/>
<circle cx="211.6" cy="83.6" r=".42"/>
<circle cx="199.8" cy="83.6" r=".42"/>
<circle cx="159.9" cy="74.2" r=".42"/>
<circle cx="195.1" cy="69.4" r=".42"/>
<circle cx="199.8" cy="95.2" r=".42"/>
<circle cx="202.2" cy="76.5" r=".45"/>
<circle cx="195.1" cy="123.4" r=".42"/>
<circle cx="195.1" cy="114" r=".42"/>
<circle cx="211.6" cy="118.8" r=".42"/>
<circle cx="199.8" cy="118.8" r=".42"/>
<circle cx="159.9" cy="109.4" r=".42"/>
<circle cx="195.1" cy="104.6" r=".42"/>
<circle cx="199.8" cy="130.5" r=".42"/>
<circle cx="202.2" cy="111.7" r=".45"/>
</g>
<text font-size="4.2" fill="#000080" x="202.2" y="176.4">F1500-P0150T3C-DB2</text>
<text font-size="2.5" fill="#000080" x="218.6" y="183.9">http://liheming.jimdo.com</text>
<g font-size="2.1">
<text x="45.1" y="20.8">1</text>
<text x="112.6" y="20.8">2</text>
<text x="180.1" y="20.8">3</text>
<text x="247.6" y="20.8">4</text>
<text x="13.4" y="41.9">D</text>
<text x="55.5" y="37.3">1</text>
<text x="55.5" y="39.5">2</text>
<text x="55.5" y="41.9">3</text>
<text x="59.9" y="41.9">14</text>
<text x="59.9" y="39.5">15</text>
<text x="59.9" y="37.3">16</text>
<text x="184.8" y="37.3">1</text>
<text x="184.8" y="39.5">2</text>
<text x="184.8" y="41.9">3</text>
<text x="189.2" y="41.9">14</text>
<text x="189.2" y="39.5">15</text>
<text x="189.2" y="37.3">16</text>
<text x="279.1" y="41.9">D</text>
<text x="55.5" y="44.3">4</text>
<text x="55.5" y="46.7">5</text>
<text x="59.9" y="46.7">12</text>
<text x="59.9" y="44.3">13</text>
<text x="184.8" y="44.3">4</text>
<text x="184.8" y="46.7">5</text>
<text x="189.2" y="46.7">12</text>
<text x="189.2" y="44.3">13</text>
<text x="55.5" y="48.9">6</text>
<text x="55.5" y="51.3">7</text>
<text x="55.5" y="53.7">8</text>
<text x="59.9" y="51.3">10</text>
<text x="59.9" y="48.9">11</text>
<text x="61.1" y="53.7">9</text>
<text x="184.8" y="48.9">6</text>
<text x="184.8" y="51.3">7</text>
<text x="184.8" y="53.7">8</text>
<text x="189.2" y="51.3">10</text>
<text x="189.2" y="48.9">11</text>
<text x="190.4" y="53.7">9</text>
<text x="55.5" y="70.1">1</text>
<text x="59.9" y="70.1">16</text>
<text x="55.5" y="72.5">2</text>
<text x="55.5" y="74.8">3</text>
<text x="55.5" y="77.1">4</text>
<text x="59.9" y="77.1">13</text>
<text x="59.9" y="74.8">14</text>
<text x="59.9" y="72.5">15</text>
<text x="184.8" y="72.5">1</text>
<text x="184.8" y="74.8">2</text>
<text x="184.8" y="77.1">3</text>
<text x="189.2" y="77.1">14</text>
<text x="189.2" y="74.8">15</text>
<text x="189.2" y="72.5">16</text>
<text x="55.5" y="79.5">5</text>
<text x="55.5" y="81.9">6</text>
<text x="59.9" y="81.9">11</text>
<text x="59.9" y="79.5">12</text>
<text x="184.8" y="79.5">4</text>
<text x="184.8" y="81.9">5</text>
<text x="189.2" y="81.9">12</text>
<text x="189.2" y="79.5">13</text>
<text x="13.4" y="86.5">C</text>
<text x="55.5" y="84.2">7</text>
<text x="55.5" y="86.5">8</text>
<text x="59.9" y="84.2">10</text>
<text x="61.1" y="86.5">9</text>
<text x="184.8" y="84.2">6</text>
<text x="184.8" y="86.5">7</text>
<text x="184.8" y="88.9">8</text>
<text x="189.2" y="86.5">10</text>
<text x="189.2" y="84.2">11</text>
<text x="190.4" y="88.9">9</text>
<text x="279.1" y="86.5">C</text>
<text x="55.5" y="103">1</text>
<text x="55.5" y="105.3">2</text>
<text x="55.5" y="107.7">3</text>
<text x="59.9" y="107.7">14</text>
<text x="59.9" y="105.3">15</text>
<text x="59.9" y="103">16</text>
<text x="184.8" y="107.7">1</text>
<text x="189.2" y="107.7">16</text>
<text x="55.5" y="110">4</text>
<text x="55.5" y="112.4">5</text>
<text x="59.9" y="112.4">12</text>
<text x="59.9" y="110">13</text>
<text x="184.8" y="110">2</text>
<text x="184.8" y="112.4">3</text>
<text x="189.2" y="112.4">14</text>
<text x="189.2" y="110">15</text>
<text x="55.5" y="114.7">6</text>
<text x="55.5" y="117.1">7</text>
<text x="55.5" y="119.4">8</text>
<text x="59.9" y="117.1">10</text>
<text x="59.9" y="114.7">11</text>
<text x="61.1" y="119.4">9</text>
<text x="184.8" y="114.7">4</text>
<text x="184.8" y="117.1">5</text>
<text x="184.8" y="119.4">6</text>
<text x="189.2" y="119.4">11</text>
<text x="189.2" y="117.1">12</text>
<text x="189.2" y="114.7">13</text>
<text x="184.8" y="121.8">7</text>
<text x="184.8" y="124.1">8</text>
<text x="189.2" y="121.8">10</text>
<text x="190.4" y="124.1">9</text>
<text x="13.4" y="131.1">B</text>
<text x="279.1" y="131.1">B</text>
<text x="55.5" y="133.5">1</text>
<text x="55.5" y="135.8">2</text>
<text x="59.9" y="135.8">15</text>
<text x="59.9" y="133.5">16</text>
<text x="55.5" y="138.2">3</text>
<text x="55.5" y="140.5">4</text>
<text x="55.5" y="142.9">5</text>
<text x="59.9" y="142.9">12</text>
<text x="59.9" y="140.5">13</text>
<text x="59.9" y="138.2">14</text>
<text x="55.5" y="145.2">6</text>
<text x="55.5" y="147.6">7</text>
<text x="55.5" y="149.9">8</text>
<text x="59.9" y="147.6">10</text>
<text x="59.9" y="145.2">11</text>
<text x="61.1" y="149.9">9</text>
<text x="13.4" y="175.8">A</text>
<text x="196.3" y="174.6">Title</text>
<text x="279.1" y="175.8">A</text>
<text x="196.3" y="181.6">Size</text>
<text x="197.5" y="185.2">A4</text>
<text x="208" y="181.6">Number</text>
<text x="255.1" y="181.6">Revision</text>
<text x="196.3" y="188.6">Date:</text>
<text x="196.3" y="191">File:</text>
<text x="206.9" y="188.6">9-Oct-2012</text>
<text x="206.9" y="191">D:\</text>
<text x="215.6" y="191">\tu20120913\</text>
<text x="241.2" y="191">.ddDrawn By:</text>
<text x="243.3" y="188.6">Sheet</text>
<text x="243.8" y="191">b</text>
<text x="249.9" y="188.6">of</text>
<text x="45.1" y="194.6">1</text>
<text x="112.6" y="194.6">2</text>
<text x="180.1" y="194.6">3</text>
<text x="247.6" y="194.6">4</text>
</g>
<g font-size="2.1" fill="#800000">
<text x="28.4" y="24.3">+15V</text>
<text x="122.7" y="29">VU+</text>
<text x="157.7" y="24.3">+15V</text>
<text x="255.1" y="29">V+</text>
<text x="64.7" y="31.3">E1</text>
<text x="194" y="31.3">EE</text>
<text x="24.9" y="39.5">G1'</text>
<text x="44.9" y="41.9">VCC</text>
<text x="46.6" y="37.3">V1</text>
<text x="106.3" y="41.9">P</text>
<text x="139.2" y="41.9">E1</text>
<text x="154.3" y="39.5">G2'</text>
<text x="174.2" y="41.9">VCC</text>
<text x="175.9" y="37.3">V1</text>
<text x="235.5" y="41.9">U</text>
<text x="42.8" y="46.7">RESET</text>
<text x="68.7" y="44.3">VU+</text>
<text x="172.1" y="46.7">RESET</text>
<text x="198" y="44.3">V+</text>
<text x="46.6" y="48.9">SC</text>
<text x="85.1" y="48.9">G1</text>
<text x="175.9" y="48.9">SC</text>
<text x="214.4" y="48.9">G2</text>
<text x="28.4" y="57.1">+15V</text>
<text x="122.7" y="59.5">VV+</text>
<text x="122.9" y="54.9">VU-</text>
<text x="157.7" y="59.5">+15V</text>
<text x="255.4" y="54.9">V-</text>
<text x="64.7" y="64.3">E3</text>
<text x="73.3" y="60.7">VU-</text>
<text x="85.1" y="60.7">E1</text>
<text x="202.7" y="60.7">V-</text>
<text x="214.4" y="60.7">E2</text>
<text x="46.6" y="70.1">V1</text>
<text x="194" y="66.5">E4</text>
<text x="24.9" y="72.5">G3'</text>
<text x="44.9" y="74.8">VCC</text>
<text x="68.7" y="77.1">VV+</text>
<text x="106.3" y="74.8">P</text>
<text x="139.2" y="72.5">E3</text>
<text x="154.3" y="74.8">G4'</text>
<text x="174.2" y="77.1">VCC</text>
<text x="175.9" y="72.5">V1</text>
<text x="235.5" y="77.1">V</text>
<text x="42.8" y="79.5">RESET</text>
<text x="46.6" y="81.9">SC</text>
<text x="85.1" y="81.9">G3</text>
<text x="172.1" y="81.9">RESET</text>
<text x="198" y="79.5">V+</text>
<text x="122.9" y="85.3">VV-</text>
<text x="175.9" y="84.2">SC</text>
<text x="214.4" y="84.2">G4</text>
<text x="28.4" y="90.1">+15V</text>
<text x="73.3" y="93.6">VV-</text>
<text x="85.1" y="93.6">E3</text>
<text x="122.5" y="92.4">VW+</text>
<text x="157.7" y="94.7">+15V</text>
<text x="202.7" y="95.9">V-</text>
<text x="214.4" y="95.9">E4</text>
<text x="64.7" y="97.1">E5</text>
<text x="194" y="101.8">E6</text>
<text x="24.9" y="105.3">G5'</text>
<text x="44.9" y="107.7">VCC</text>
<text x="46.6" y="103">V1</text>
<text x="106.3" y="107.7">P</text>
<text x="139.2" y="105.3">E5</text>
<text x="175.9" y="107.7">V1</text>
<text x="42.8" y="112.4">RESET</text>
<text x="68.7" y="110">VW+</text>
<text x="154.3" y="110">G6'</text>
<text x="174.2" y="112.4">VCC</text>
<text x="235.5" y="112.4">W</text>
<text x="46.6" y="114.7">SC</text>
<text x="85.1" y="114.7">G5</text>
<text x="122.7" y="118.2">VW-</text>
<text x="172.1" y="117.1">RESET</text>
<text x="175.9" y="119.4">SC</text>
<text x="198" y="114.7">V+</text>
<text x="214.4" y="119.4">G6</text>
<text x="73.3" y="126.5">VW-</text>
<text x="85.1" y="126.5">E5</text>
<text x="202.7" y="131.1">V-</text>
<text x="214.4" y="131.1">E6</text>
<text x="46.1" y="135.8">G7'</text>
<text x="46.6" y="133.5">V1</text>
<text x="42.8" y="142.9">RESET</text>
<text x="44.9" y="138.2">VCC</text>
<text x="68.7" y="140.5">V+</text>
<text x="106.3" y="138.2">B</text>
<text x="46.6" y="145.2">SC</text>
<text x="85.1" y="145.2">GB</text>
<text x="124.8" y="152.3">-15V</text>
<text x="181.5" y="152.3">CT1</text>
<text x="197.7" y="152.3">-15V</text>
<text x="254.4" y="152.3">CT2</text>
<text x="42.6" y="161.6">VCC</text>
<text x="73.3" y="157">V-</text>
<text x="124.4" y="159.3">+15V</text>
<text x="197.3" y="159.3">+15V</text>
<text x="87.5" y="175.8">RESET</text>
<text x="23" y="180.4">SC</text>
</g>
<g font-size="2.1" fill="#000080">
<text x="31.2" y="31.3">R94</text>
<text x="31.2" y="33.7">10K</text>
<text x="35.3" y="34.6">U2</text>
<text x="54.1" y="33.7">IC1</text>
<text x="75.3" y="35.8">C42</text>
<text x="126.9" y="35.8">E21</text>
<text x="138.7" y="35.8">C13</text>
<text x="160.6" y="31.3">R96</text>
<text x="160.6" y="33.7">10K</text>
<text x="164.6" y="34.6">U2</text>
<text x="183.4" y="33.7">IC1</text>
<text x="204.6" y="35.8">C48</text>
<text x="258.6" y="35.8">E6</text>
<text x="30.6" y="38.4">9</text>
<text x="40" y="38.4">10</text>
<text x="75.3" y="38.2">CAP</text>
<text x="79.9" y="40">R18</text>
<text x="91.7" y="38.4">D16</text>
<text x="98.7" y="38.4">D23</text>
<text x="117.5" y="40.6">C33</text>
<text x="126.9" y="38.2">33u/35V</text>
<text x="138.7" y="38.2">CAP</text>
<text x="159.9" y="38.4">7</text>
<text x="169.2" y="38.4">6</text>
<text x="204.6" y="38.2">CAP</text>
<text x="209.2" y="40">R21</text>
<text x="221" y="38.4">D19</text>
<text x="228.1" y="38.4">D26</text>
<text x="258.6" y="38.2">220u/35V</text>
<text x="30.6" y="44.5">74HC4050</text>
<text x="72.9" y="47.1">RG1</text>
<text x="79.9" y="43.8">330R</text>
<text x="117.5" y="42.8">CAP</text>
<text x="126.9" y="45.2">E22</text>
<text x="126.9" y="47.6">33u/16V</text>
<text x="159.9" y="44.5">74HC4050</text>
<text x="202.2" y="47.1">RG4</text>
<text x="209.2" y="43.8">330R</text>
<text x="258.6" y="45.2">E30</text>
<text x="258.6" y="47.6">220u/35V</text>
<text x="72.9" y="50.9">33R</text>
<text x="84.4" y="52.2">Z1</text>
<text x="202.2" y="50.9">33R</text>
<text x="213.7" y="52.2">Z7</text>
<text x="54.1" y="57.1">A316J</text>
<text x="71.2" y="54.9">R11</text>
<text x="71.2" y="57.1">39K</text>
<text x="84.4" y="57">Z2</text>
<text x="183.4" y="57.1">A316J</text>
<text x="200.6" y="54.9">R14</text>
<text x="200.6" y="57.1">39K</text>
<text x="213.7" y="57">Z8</text>
<text x="31.2" y="64.3">R93</text>
<text x="30.6" y="71.3">11</text>
<text x="31.2" y="66.5">10K</text>
<text x="35.3" y="67.5">U2</text>
<text x="40" y="71.3">12</text>
<text x="54.1" y="66.5">IC1</text>
<text x="75.3" y="68.7">C44</text>
<text x="75.3" y="71">CAP</text>
<text x="91.7" y="71.3">D18</text>
<text x="98.7" y="71.3">D24</text>
<text x="117.5" y="71">C34</text>
<text x="126.9" y="66.4">E23</text>
<text x="126.9" y="68.7">33u/35V</text>
<text x="138.7" y="66.4">C19</text>
<text x="138.7" y="68.7">CAP</text>
<text x="160.6" y="66.5">R72</text>
<text x="160.6" y="68.9">10K</text>
<text x="164.6" y="69.8">U2</text>
<text x="183.4" y="68.9">IC1</text>
<text x="204.6" y="71">C45</text>
<text x="30.6" y="77.4">74HC4050</text>
<text x="79.9" y="72.9">R20</text>
<text x="79.9" y="76.7">330R</text>
<text x="117.5" y="73.4">CAP</text>
<text x="126.9" y="75.8">E24</text>
<text x="159.9" y="73.7">5</text>
<text x="169.2" y="73.7">4</text>
<text x="204.6" y="73.4">CAP</text>
<text x="209.2" y="75.3">R22</text>
<text x="221" y="73.7">D20</text>
<text x="228.1" y="73.7">D27</text>
<text x="72.9" y="79.9">RG3</text>
<text x="72.9" y="83.7">33R</text>
<text x="126.9" y="78.1">33u/16V</text>
<text x="159.9" y="79.8">74HC4050</text>
<text x="202.2" y="82.3">RG5</text>
<text x="209.2" y="79">330R</text>
<text x="71.2" y="87.7">R13</text>
<text x="84.4" y="85.1">Z3</text>
<text x="84.4" y="89.8">Z4</text>
<text x="202.2" y="86.1">33R</text>
<text x="213.7" y="87.5">Z9</text>
<text x="54.1" y="90.1">A316J</text>
<text x="71.2" y="90.1">39K</text>
<text x="183.4" y="92.4">A316J</text>
<text x="200.6" y="90.1">R15</text>
<text x="200.6" y="92.4">39K</text>
<text x="213.7" y="92.2">Z10</text>
<text x="31.2" y="97.1">R92</text>
<text x="31.2" y="99.5">10K</text>
<text x="35.3" y="100.4">U2</text>
<text x="54.1" y="99.5">IC1</text>
<text x="75.3" y="101.6">C43</text>
<text x="126.9" y="99.2">E25</text>
<text x="126.9" y="101.6">33u/35V</text>
<text x="138.7" y="99.2">C16</text>
<text x="138.7" y="101.6">CAP</text>
<text x="160.6" y="101.8">R97</text>
<text x="30.6" y="104.1">14</text>
<text x="40" y="104.1">15</text>
<text x="75.3" y="103.9">CAP</text>
<text x="79.9" y="105.7">R19</text>
<text x="91.7" y="104.1">D17</text>
<text x="98.7" y="104.1">D25</text>
<text x="117.5" y="103.9">C35</text>
<text x="117.5" y="106.3">CAP</text>
<text x="160.6" y="104.1">10K</text>
<text x="164.6" y="105.1">U2</text>
<text x="183.4" y="104.1">IC1</text>
<text x="204.6" y="106.3">C46</text>
<text x="30.6" y="110.2">74HC4050</text>
<text x="72.9" y="112.9">RG2</text>
<text x="79.9" y="109.6">330R</text>
<text x="126.9" y="108.6">E26</text>
<text x="126.9" y="110.9">33u/16V</text>
<text x="159.9" y="108.9">3</text>
<text x="169.2" y="108.9">2</text>
<text x="204.6" y="108.6">CAP</text>
<text x="209.2" y="110.5">R23</text>
<text x="221" y="108.9">D21</text>
<text x="228.1" y="108.9">D28</text>
<text x="72.9" y="116.6">33R</text>
<text x="84.4" y="118">Z5</text>
<text x="159.9" y="115">74HC4050</text>
<text x="202.2" y="117.5">RG6</text>
<text x="209.2" y="114.2">330R</text>
<text x="54.1" y="122.9">A316J</text>
<text x="71.2" y="120.6">R12</text>
<text x="71.2" y="122.9">39K</text>
<text x="84.4" y="122.7">Z6</text>
<text x="200.6" y="125.3">R16</text>
<text x="202.2" y="121.2">33R</text>
<text x="213.7" y="122.7">Z11</text>
<text x="54.1" y="130">IC7</text>
<text x="183.4" y="127.6">A316J</text>
<text x="200.6" y="127.6">39K</text>
<text x="213.7" y="127.4">Z12</text>
<text x="75.3" y="132.1">C47</text>
<text x="75.3" y="134.5">CAP</text>
<text x="79.9" y="136.3">R24</text>
<text x="91.7" y="134.7">D22</text>
<text x="98.7" y="134.7">D29</text>
<text x="171.4" y="134.7">C83</text>
<text x="244.3" y="134.7">C82</text>
<text x="72.9" y="143.3">RG7</text>
<text x="79.9" y="140">330R</text>
<text x="169.2" y="143.3">R90</text>
<text x="171.4" y="141.7">CAP</text>
<text x="242.1" y="143.3">R83</text>
<text x="244.3" y="141.7">CAP</text>
<text x="72.9" y="147.2">33R</text>
<text x="84.4" y="148.5">Z13</text>
<text x="134" y="146.4">HE1</text>
<text x="155.2" y="148.1">R84</text>
<text x="164.6" y="148.8">6</text>
<text x="169.2" y="147.2">510R</text>
<text x="206.9" y="146.4">HE2</text>
<text x="228.1" y="148.1">R81</text>
<text x="237.5" y="148.8">2</text>
<text x="242.1" y="147.2">510R</text>
<text x="54.1" y="153.4">A316J</text>
<text x="71.2" y="151.1">R17</text>
<text x="71.2" y="153.4">39K</text>
<text x="84.4" y="153.2">Z14</text>
<text x="148.1" y="155.5">C98</text>
<text x="153.5" y="155.8">R102</text>
<text x="155.2" y="151.8">510R</text>
<text x="164.6" y="153.4">5</text>
<text x="176.4" y="151.1">7</text>
<text x="181" y="155.5">C101</text>
<text x="221" y="155.5">C99</text>
<text x="226.4" y="155.8">R101</text>
<text x="228.1" y="151.8">510R</text>
<text x="237.5" y="153.4">3</text>
<text x="249.2" y="151.1">1</text>
<text x="253.9" y="155.5">C100</text>
<text x="148.1" y="157.9">CAP 39R</text>
<text x="165.3" y="160.5">R85</text>
<text x="171.4" y="160.3">U1B</text>
<text x="181" y="157.9">CAP</text>
<text x="221" y="157.9">CAP 39R</text>
<text x="238.2" y="160.5">R82</text>
<text x="244.3" y="160.3">U1A</text>
<text x="253.9" y="157.9">CAP</text>
<text x="50" y="165.2">R103</text>
<text x="50" y="167.6">4.7K</text>
<text x="87.7" y="167.6">R105</text>
<text x="165.3" y="162.8">2.4K</text>
<text x="171.4" y="163.1">LF347</text>
<text x="238.2" y="162.8">2.4K</text>
<text x="244.3" y="163.1">LF347</text>
<text x="51.7" y="171.5">R104</text>
<text x="63.5" y="171.5">R106</text>
<text x="72.9" y="172.2">3</text>
<text x="87.7" y="169.9">4.7K</text>
<text x="30.6" y="178.6">R69</text>
<text x="51.7" y="175.3">510R</text>
<text x="51.7" y="179.2">T3</text>
<text x="63.5" y="175.3">1K</text>
<text x="63.5" y="179.1">E36</text>
<text x="72.9" y="177">2</text>
<text x="84.7" y="174.6">1</text>
<text x="30.6" y="182.3">1K</text>
<text x="51.7" y="181.6">PNP</text>
<text x="63.5" y="181.4">ELECTRO1</text>
<text x="79.7" y="181.4">U3</text>
<text x="79.7" y="184.2">358</text>
<text x="263.3" y="184">V1.0</text>
<text x="263.3" y="188.6">2/2</text>
</g>
</svg>
